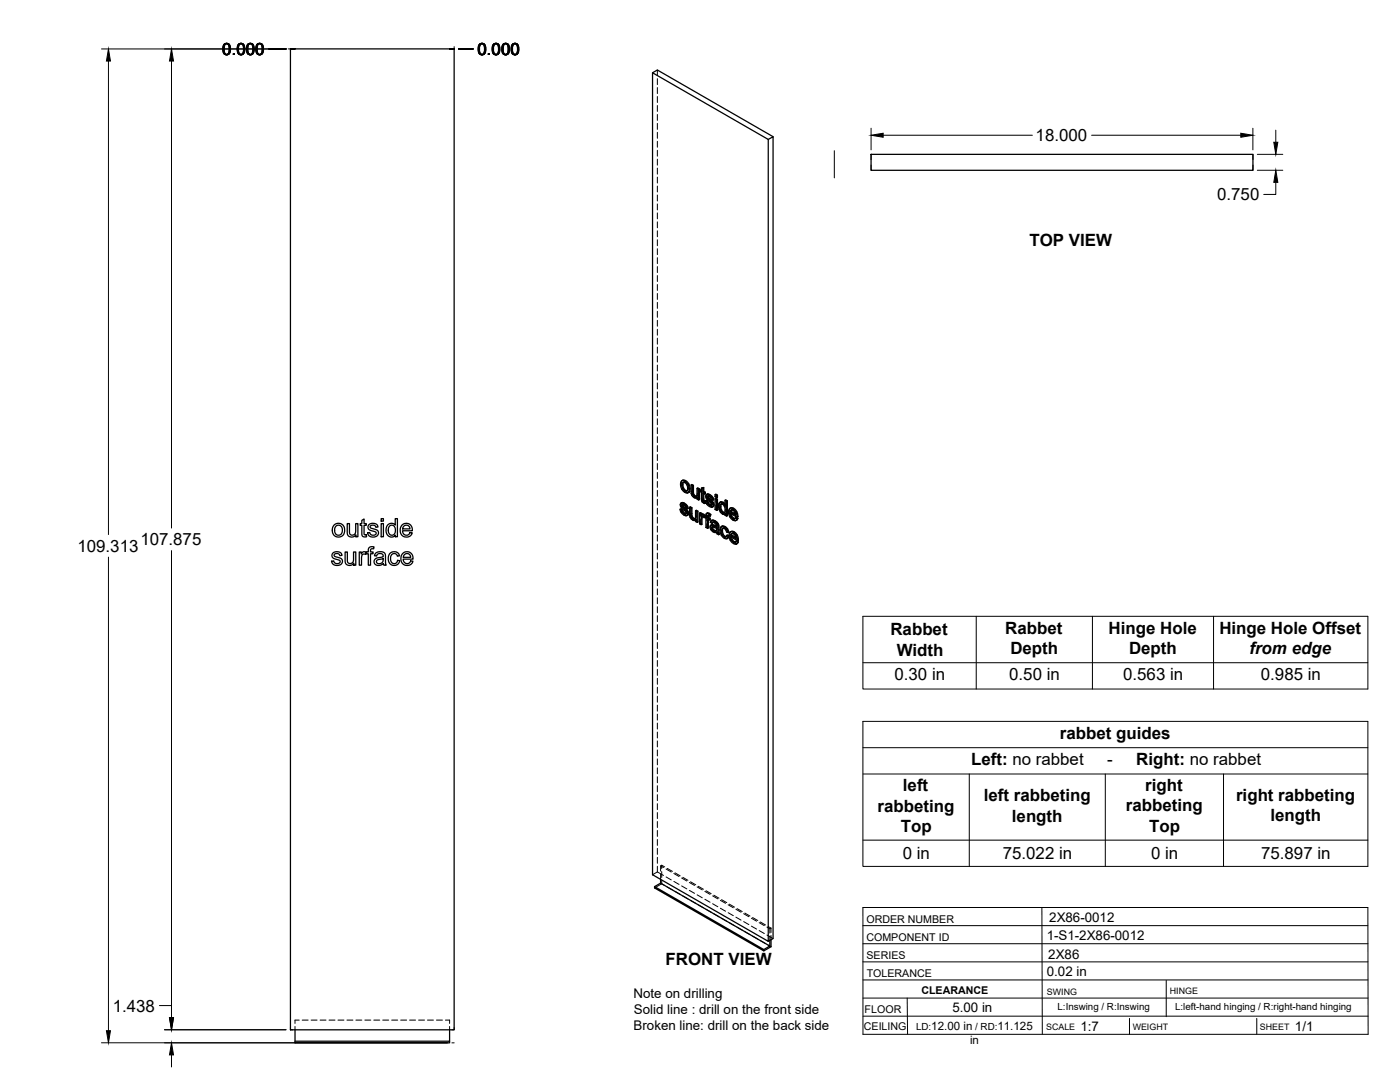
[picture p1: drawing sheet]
<svg xmlns="http://www.w3.org/2000/svg" width="559mm" height="432mm" viewBox="0 0 559 432" stroke-linecap="round" stroke-linejoin="round" font-family="sans-serif">
<!-- layer: Visible -->
<g fill="none" stroke="#000" stroke-width=".51">
<path d="M115.9 19.5h65.4v391.5h-65.4zM260.5 29l46.1 26.6v320.1l-46.1-26.6zM260.5 29l1.9-1.1 46.2 26.6M306.6 55.6l2-1.1v320.1l-2 1.1M347.7 61.6h152.4v6.4h-152.4zM272.2 191.8l.7-.2 .8 .2zM272.2 191.8l-.6 1.2 .5 2.2 1.5 1.4 .8 .1 .5-.3M272.3 193.6l.3 1.4M272.6 195l.3-.1 .8 .8-.3 .2zM272.8 192.5l-.2 .9M272.9 194.9l-.6-1.7 .3-.6 .4-.1 .9 .5 .5 1.4-.2 1.4-.8 .1M273.4 192l1 1a1.88 1.88 0 0 1 1 2"/>
<path d="M273.7 195.7l.5 .2M273.7 191.8l1.2 1.3M274.6 193.3l.5 1.9 .3-.2-.2 1.2M275.1 195.2l-.2 1.2 .3-.2-.6 .5M275.8 193.5l.7 .4 .3-.2v3.2M276.5 193.9v3.2l.3-.2 .3 .6M276.5 197.1l.3 .6 .3-.2 .5 .4M276.8 197.7l.4 .4h.9l-.3 .1M276.8 193.7l-.6-.4-.4 .2v3.2l.4 1 .7 .8a.97 .97 0 0 0 1.4 .1v.6l.5 .4M277.2 198.1l.6 .1M278.2 194.9l.6 .4 .4-.2v4.3l-.4 .2v-4.3M278.3 198.6l-.3 .2"/>
<path d="M279.2 195.1l-.7-.4-.3 .2v2.8l-.4 .5M280 195.5l-.5 .1v.6l.5 .3v3.3l.6 .8 .7 .4 .3-.2-.1-.7h-.6M280 194.8l.9-.2v1.5M280.6 194.8v1.5l.3-.2 .6 .3M280.6 196.3l.6 .3 .3-.2v.6l-.3 .2v-.6M280.6 199.7l.7 .2M280.7 200l.8 .1M280.9 194.6l-.9 .2v1.1l-.5-.3M280.9 197v2.6M281.2 197.2l-.6-.4v2.8l.4 .2M281.6 199.8l.6 .3M282.1 197.3l.7-.1 .6 .2"/>
<path d="M282.3 198.3l.6 .4M282.4 198.6l.2 .3 .3-.2 1.5 1.4M282.4 197.1l-.4 .3M282.5 197.4h.9l.7 .6M282.5 199.9l-.9-.1 .7 1.6 1.3 .9 .9-.1M282.6 198v.1M282.6 198.9l1.4 1.4 .4-.2 .4 .6M282.7 198.4l-.4-.3 1 .3 .6 1 .6 .2M282.8 197.2l-.9 .3-.2 .9 .5 .9 1.7 1.7-.1 .7M283 197.6l.8 .6 .3-.2 .5 .6M283.8 198.2l.5 .6 .3-.2 .2 .9-.3 .1-.2-.8M285.4 199l.3-.1 .7 .3-.4 .2z"/>
<path d="M285.4 197.4l.3-.2 .7 .4-.4 .2zM285.4 199v4.3l.6 .4M285.4 197.4v.8l.6 .4M286.4 199.2v4.3l-.4 .2v-4.3M286.4 197.6v.8l-.4 .2v-.8M289.4 199.7l.6 .3 .3-.1v5.9l-.3 .2v-6M290.3 199.9l-.6-.4-.3 .2v2.1l-.5-.7M133.5 209.4l1.6-.6 1 .2 .8 .6 .6 1-.1 2.1-1 1.3-1.8 .3-1.4-.8-.5-1.6a2.79 2.79 0 0 1 .8-2.5zM134 210.1l1.1-.5 .6 .1 .7 .6 .2 1.8-.8 1.3-1.1 .2-.8-.7-.3-1.5zM138.6 209h.9v3.7a1.31 1.31 0 0 0 1.7 .7 1.31 1.31 0 0 0 .8-1.6v-2.8h.9v5.2h-.9v-.8a1.86 1.86 0 0 1-2.2 .9 1.86 1.86 0 0 1-1.2-2.1zM144.4 207.7l.9-.6v1.9h.9v.7h-.9v3.3l.3 .4h.6l.1 .8h-1.2l-.6-.6-.1-3.9h-.6v-.7h.6zM147.2 209.5l1-.6h1.3a1.49 1.49 0 0 1 1.4 1.4l-.9 .1a1.17 1.17 0 0 0-1.1-.9 1.17 1.17 0 0 0-1.2 .9l.5 .4 2 .6a1.59 1.59 0 0 1 .7 2 1.59 1.59 0 0 1-1.9 .9l-1.5-.3-.8-1.4 .9-.1 .2 .6 .6 .5 1.5-.2a.82 .82 0 0 0 .1-1.1 .82 .82 0 0 0-1-.3l-1-.3a1.38 1.38 0 0 1-.8-2.2z"/>
<path d="M152.1 209h.9v5.2h-.9zM152.1 207h.9v1h-.9zM154.7 209.5l1.1-.6a1.86 1.86 0 0 1 2 .7v-2.6h.8v7.2h-.8v-.6a2.16 2.16 0 0 1-2.6 .4 2.16 2.16 0 0 1-1.1-2.4zM155.4 210.1l1.3-.5 1 1v2l-.7 .9h-1.1l-.8-1-.1-1.4zM160.4 209.6l1.1-.7h1.4l1 .7 .6 1 .1 1.2h-3.9l.2 1 .8 .7a1.43 1.43 0 0 0 1.9-1l.9 .1-.4 .9-1 .7h-1.6l-1.1-.6-.7-1.7 .2-1.4zM161.2 210l.6-.4 1 .1 .6 .5 .2 .9h-2.9zM271.4 203.2l.6 .3M271.9 200.7l.8-.1 .5 .2M272 203.5l.4-.2 .2 .9-.3 .1zM272.1 201.7l.7 .4M272.2 202l.2 .3a1.23 1.23 0 0 1 1.5 .9l.4 .3M272.3 200.6l-.5 .2"/>
<path d="M272.3 204.3l.6 .6h.9M272.4 200.8h.8l.8 .6M272.4 203.3l-1-.1 .7 1.6 1.3 .9 .9-.1M272.4 202.3l1.5 1.4 .4-.2 .4 .7M272.5 201.4v.1M272.5 201.8l-.3-.3 1 .3 .5 1 .7 .3M272.6 204.2l.7 .6M272.7 200.6l-1 .3-.2 .9 .6 .9 1.6 1.7-.1 .7M272.9 201l.8 .6 .3-.2 .5 .7M273 204.9l.6 .2M273.7 201.6l.5 .6 .3-.1 .2 .8-.3 .2-.2-.9M273.7 205.1h-.1"/>
<path d="M273.9 203.7l.4 .6 .4-.1 .1 .7M274.3 204.3l.2 .7 .3-.1-.2 .5M274.5 205l-.2 .6 .3-.2-.4 .4M275.2 202.4l.7 .4 .3-.2v3.2M275.9 202.8v3.1l.3-.1 .3 .6M275.9 206l.3 .6 .3-.2 .4 .4M276.2 206.6l.4 .4h.9l-.3 .2M276.2 202.6l-.7-.4-.3 .2v2.9l.3 1.2 .8 .9a.97 .97 0 0 0 1.4 .1M276.6 207l.6 .2M277.6 203.8l.7 .4 .3-.2v4.3l-.3 .2v-4.3M277.7 207.5v.7l.6 .3M277.7 207.5l-.2 .2"/>
<path d="M278.6 204l-.7-.4-.3 .2v2.7l-.4 .7M279.2 204.7l.6 .4 .3-.2v.5l.4-.2M279.8 205.1v.6l.7-.5 .4 .1M280 206.4l.2 2.8-.3 .2v-2.2M280.1 204.9l-.6-.3-.3 .1v4.3l.7 .4M280.2 205.3h.7l.6 .4M280.3 206.1v.1M280.6 205.4l.6 .5M281 206.6l-.8-.5-.2 .3 .3-.2-.1 .8M281.2 206.4l.6 .4v3.7l.6 .4M281.2 206.4v-.3l-.2 .5M281.2 200.3l.1 .7"/>
<path d="M281.2 206.5l-.2 .1M282.2 204.9h.9l.6 .4M282.2 200.1l.3-.2 .3 .8-.3 .2zM282.4 206.6l.7 .4 .3-.2v.6l-.3 .1v-.5M282.5 204.7l-.5 .2M282.5 200.9l.6 .6h.9M282.7 207.3v3.4l-.3 .2v-3.8l.7 .4M282.7 205.7v.7M282.8 205.1l.6 .4 .3-.2-.4 .8 .1-.6M282.8 200.7l.7 .7M283.1 204.9l-.6-.2-.5 .2-.2 1.3-.6-.3 .6-.1M283.2 201.5l.6 .2"/>
<path d="M283.3 206.1a.45 .45 0 0 0-.5-.5 .45 .45 0 0 0-.4 .6v.4l.3-.2 .7 .4M283.8 209.6l.8-.2 1.4 .5M283.9 201.7h-.1M284.1 210.7l.2 .6 .3-.2 .5 .5M284.1 200.3l.4 .6 .3-.2 .2 .8M284.2 210.4l-.1 .3 .3-.2 .2 .6M284.2 209.4l-.5 .2M284.3 211.3l.5 .5h1h-1M284.3 210.3l-.1 .1M284.4 207.7l.8 .4 .3-.2 .8 .6M284.4 210.3l.6 .2a.79 .79 0 0 1 .9 .2 .79 .79 0 0 1 0 1l-.4 .3M284.4 210.3l-.2 .1"/>
<path d="M284.4 210.3v.2M284.5 200.9l.2 .7 .3-.1-.2 .5M284.5 208.4l-.4 .5 .2-.4 .5-.1 1.1 1a.48 .48 0 0 1 0 .8 .48 .48 0 0 1-.7-.3l-.9-.3M284.6 209.4l-1 .3-.2 1 .6 1 1.2 .8a.64 .64 0 0 1 1 .5l.6 .4M284.7 201.6l-.2 .6 .3-.2-.5 .4M284.7 207.6l-.8 .2M285.2 208.1l.8 .5 .3-.1 .4 .5M285.5 207.9l-.8-.3-.9 .3-.3 .5 .6 .5M286 208.6l.4 .6 .3-.2 .2 .7M286.4 209.2l.2 .6 .3-.1 .1 2.9M286.6 209.8l.1 3 .3-.2 .1 .6-.3 .2-.1-.6M287.4 202.4l.3 1.4"/>
<path d="M287.5 200.4h1.2l.6 .6M287.7 201.3h.7l.7 .8 .3 1.3-.3 1.2M287.7 201.3l-.3 1.1 .3-.2 .3 1.4M287.7 203.8l.3-.2 .8 .8-.4 .2zM287.8 201.2l-.1 .1M287.8 200.3l-.5 .2M288 201.1l-.3 1.1M288.1 212l.3 1.4 .3-.2 .7 .8M288.2 210.1l.9 .2 .3-.2 1 1M288.4 213.4l.7 .8h.8M288.4 200.6l.5 .5h.5M288.4 204.6h.7"/>
<path d="M288.5 209.9l-.6 .3M288.6 210.8l-.2 1M288.7 200.4l-.8-.2-.8 .4-.3 2.1 .9 1.9 1 .7 .7-.2v.5l.6 .4M288.8 204.4l.4 .1M289.1 210.3l.8 .6a1.42 1.42 0 0 1 1 1.5l-.3 .1-.5-1.3M289.4 205.1l-.2 .2M289.4 210.1l-.9-.2-.8 .4-.3 1.9 .5 1.3 .6 .9 .9 .5 .7 .1M290 213.7l.6 .4M290.6 212.5l-.6-.2-.7-1.3-.9-.2-.3 1.2 .3-.2 .3 1.4M290.6 214.1l.4-.1-.3 .6-.6 .4zM291 214l-.7-.5-.6 .8-.6-.1M291.3 202.9h.9a1.84 1.84 0 0 1 1.8 1.2"/>
<path d="M291.5 204.3l2 1.2-.3-1.1-.9-.9-.6 .1-.2 .7 .3-.2 1.7 1M291.5 212.3l.8-.1a2.05 2.05 0 0 1 2 1.3M291.7 213.6l2 1.2-.4-1.3-.9-.6-.5 .1-.2 .6 .3-.2 1.7 1M291.8 206.1l.8 .8h.8M291.8 205l.3 .9M292 203.5l-.2 .6M292 215.5l.8 .8h.8M292 214.4l.3 .9M292.2 212.9l-.2 .5M292.5 203l1 1a1.97 1.97 0 0 1 1 2.1M292.6 206.9l.5 .2M292.7 212.4l1 1a1.83 1.83 0 0 1 1 1.8v.2"/>
<path d="M292.8 216.3l.5 .2M292.8 202.8l-.8-.2-1 .7-.2 1.4 .3 1.1 .7 1.1 1.2 .9h.7l.8-.9M293 212.2l-.8-.2-1 .5-.2 1.4 .3 1.3 .7 1.2 1.3 .8 .7-.1 .7-.8M293.3 207l-.2 .1M293.5 216.4l-.2 .1M293.5 206.6l.7 .5M293.7 204.3l.5 1.9 .3-.1-.3 .1M293.7 216l.7 .5M293.9 213.7l.5 1.9 .3-.2-.3 .2M294.2 206.4l-2.8-1.6 .4 1.3 .3-.2 .8 .9M294.4 215.8l-2.8-1.6 .4 1.3 .3-.2 .8 .8M294.5 206.9l-.7 .8"/>
<path d="M294.5 206.9l-.6-.5-.8 .7M294.7 216.3l-.7 .8M294.7 216.3l-.7-.5-.7 .7M132.9 220.6l1.3-.4a1.81 1.81 0 0 1 2.3 1.4l-.9 .2a1.21 1.21 0 0 0-1.1-.9 1.21 1.21 0 0 0-1.2 .8l.3 .4 2.3 .7a1.6 1.6 0 0 1 .6 2 1.6 1.6 0 0 1-1.9 .9l-1.7-.5-.6-1.2 .9-.2 .3 .8 .6 .3 1.3-.2a.81 .81 0 0 0 .3-1.1 .81 .81 0 0 0-1.1-.3l-1-.3a1.36 1.36 0 0 1-1.1-1 1.36 1.36 0 0 1 .4-1.4zM137.8 220.3h.8l.1 3.8a1.32 1.32 0 0 0 1.7 .7 1.32 1.32 0 0 0 .7-1.7v-2.8h.9v5.3h-.8v-.8a1.86 1.86 0 0 1-2.2 .8 1.86 1.86 0 0 1-1.2-2.1zM143.4 220.3h.8v.8a1.27 1.27 0 0 1 2-.7l.8-.1v-1.1a1.55 1.55 0 0 1 2.3-1l-.2 .8a.81 .81 0 0 0-.8 0 .81 .81 0 0 0-.4 .8v.5h1v.7h-1v4.6h-.9v-4.6h-.8v-.4l-.3 .7-.8-.2-.6 .5-.2 4h-.9zM149.8 220.9l1.7-.7 1.3 .1 .7 .4 .6 4.9h-.9l-.2-.7-1.2 .7h-1.2l-.8-.4-.4-.7a1.74 1.74 0 0 1 2-2l.6-.1a.8 .8 0 0 0 .9-.8 .8 .8 0 0 0-1.1-.7l-1 .2-.5 .8-.8-.1zM150.5 223.6l2.5-.7a1.59 1.59 0 0 1-.7 1.8 1.59 1.59 0 0 1-1.9-.1zM155.7 220.8l1.1-.6 1.5 .1 .8 .6 .4 .9-.9 .2a1.47 1.47 0 0 0-2-.9 1.47 1.47 0 0 0-.7 2l.4 1.4 .8 .4 1-.2 .6-1.1 .9 .1-.4 1-1 .8-1.2 .1-1.1-.4a3.3 3.3 0 0 1-.2-4.4zM160.7 220.9l1-.6h1.5l1 .6 .6 1.1 .1 1.1h-4l.3 1 .8 .8a1.46 1.46 0 0 0 1.9-1l.9 .1-.5 1-1 .6h-1.5l-1.1-.6-.7-1.8 .1-1.1zM161.4 221.3l.7-.3h1l.6 .5 .2 .9h-2.9zM263.7 350.9v1.5l-2.4 1.4v.6l43.6 25.1v-.6l-43.6-25.1"/>
<path d="M263.7 352.4l43.6 25.1-2.4 1.4M307.3 375.3v2.2M307.7 375v2.8l-2.8 1.7M117.8 411v5.2h61.7v-.7h-61.7M179.5 411v4.5"/>
</g>
<!-- layer: Hidden -->
<g fill="none" stroke="#000" stroke-width=".4">
<path d="M262.4 27.9v2.3M262.4 31.4v2.4M262.4 34.9v2.4M262.4 38.5v2.4M262.4 42.1v2.4M262.4 45.7v2.3M262.4 49.2v2.4M262.4 52.8v2.4M262.4 56.4v2.4M262.4 60v2.3M262.4 63.5v2.4M262.4 67.1v2.4"/>
<path d="M262.4 70.7v2.3M262.4 74.3v2.3M262.4 77.8v2.4M262.4 81.4v2.4M262.4 85v2.3M262.4 88.5v2.4M262.4 92.1v2.4M262.4 95.7v2.4M262.4 99.3v2.3M262.4 102.8v2.4M262.4 106.4v2.4M262.4 110v2.4"/>
<path d="M262.4 113.5v2.4M262.4 117.1v2.4M262.4 120.7v2.4M262.4 124.2v2.4M262.4 127.8v2.4M262.4 131.4v2.4M262.4 135v2.4M262.4 138.5v2.4M262.4 142.1v2.4M262.4 145.7v2.4M262.4 149.2v2.4M262.4 152.8v2.4"/>
<path d="M262.4 156.4v2.4M262.4 160v2.3M262.4 163.5v2.4M262.4 167.1v2.4M262.4 170.7v2.4M262.4 174.3v2.3M262.4 177.8v2.4M262.4 181.4v2.4M262.4 185v2.4M262.4 188.6v2.3M262.4 192.1v2.4M262.4 195.7v2.4"/>
<path d="M262.4 199.3v2.4M271.9 193.1l.5 1.9-.3 .2M272.4 195l1.3 1.3-.3 .2M272.5 191.6l-.9 1.7M272.8 192.5l-.2 .1M272.9 192.4h.8l-.3 .2M273.7 192.4l.8 .9-.3 .2M273.7 196.3l.9 .3-.3 .1M274.5 195.7l-.3 .2M274.5 193.3l.3 1.2-.3 .4M274.8 194.7l-.1 .8-.5 .4M274.9 196.5l-.3 .1"/>
<path d="M276.2 193.3v3.4l-.3 .2M276.2 196.7l.2 .7-.3 .1M276.4 197.4l.4 .6-.3 .1M276.8 198l.6 .5-.3 .1M277.4 198.5l.7 .2 .5-.3-.3 .2M278.1 198.1h.1M278.3 198l-.4 .2M278.4 198.6h-.1M278.4 197.8l-.3 .3M278.5 194.7v2.8l-.4 .5M278.6 198.4v.7l-.3 .1M278.6 199.1l.6 .3"/>
<path d="M279.8 196l.5 .3-.3 .2M279.8 195.4v.6l-.3 .2M280 195.5l.3 .2M280.3 196.3l.1 3.3-.4 .2M280.3 194.6v1.1l-.3 .2M280.4 199.6l.2 .5-.3 .2M280.6 196.8l.3-.2v.4M280.9 196.6l.6 .4M281.9 199.7l.5 1.3-.3 .1M282 197.8l.1 .7-.3 .2M282.1 197.4l-.4 .6M282.1 198.5l.5 .6-.4 .2"/>
<path d="M282.3 197.2l-.5 .4M282.5 198l.3-.2-.2 .2M282.6 199.1l1.5 1.6-.3 .2M282.7 197.9l-.3 .1M282.8 197.8l.6 .2-.3 .2M283.4 198l.6 .5-.3 .2M284 198.5l.2 .7-.3 .2M284.2 199.2l.6 .3M285.7 197.2v.9l-.3 .1M285.7 198.9v1.5M285.7 198.1l.7 .3M289.7 199.5v2.1l-.3 .2"/>
<path d="M262.4 202.8v2.4M262.4 206.4v2.4M262.4 210v2.4M262.4 213.6v2.3M262.4 217.1v2.4M271.7 203.1l.5 1.3-.3 .2M271.8 201.3l.2 .6-.3 .2M271.9 200.8l-.4 .6M272 201.9l.4 .6-.3 .2M272.1 200.6l-.5 .4M272.2 204.4l1.1 1-.3 .1M272.3 201.4l.3-.2-.1 .2"/>
<path d="M272.4 202.5l1.6 1.6-.3 .2M272.6 201.3l-.4 .1M272.6 201.2l.7 .2-.4 .2M273.3 201.4l.5 .6-.3 .1M273.3 205.4l.8 .2-.3 .2M273.8 204.9h.2M273.8 202l.3 .6-.4 .2M274 204.1l.2 .5-.3 .1M274 204.9l-.3 .2 .3-.2M274.1 202.6l.6 .3M274.2 204.6l-.2 .3M274.5 205.6h-.4"/>
<path d="M275.5 202.2l.1 3.4-.3 .2M275.6 205.6l.2 .7-.3 .2M275.8 206.3l.4 .6-.3 .2M276.2 206.9l.6 .5-.3 .2M276.8 207.4l.7 .2 .5-.3-.2 .2M277.5 207h.1M277.7 206.9l-.4 .2M277.8 206.7l-.3 .3M277.9 203.6v2.6l-.4 .7M278 207.3v.7l-.3 .2M278 208l.6 .3M279.5 207.3v1.6l-.3 .1"/>
<path d="M279.5 208.9l.7 .3M279.5 204.6v1.5M280.1 206.1l.8-.1-.3 .2M280.1 205.4v.1M280.3 206.1l.2-.2-.3 .2M280.4 205.2l-.6 .5M280.6 200.1l.5 .5-.3 .1M280.9 206l.4 .4M281.1 200.6l.5 .2M281.2 206.1l.3-.2-.2 .5M281.5 205.7v.1M281.5 206.3l.6 .3-.3 .2"/>
<path d="M281.5 205.9l-.2 .5M281.5 205.7l-.3 .3M281.8 205.8l.3 .2M282.1 209v1.3l-.3 .2M282.1 210.3l.6 .4M282.1 206.6v1.3M282.2 205l-.1 1-.3 .2M282.3 204.7l-.5 .4M282.4 201l1.1 1-.3 .1M282.4 207.1l.3-.2v.4M282.5 205.7l.4-.2-.2 .2M282.7 206.9l.7 .5"/>
<path d="M282.9 205.5l.4 .1-.4 .2M283.3 205.6l.3 .3M283.5 202l.8 .2-.3 .2M283.7 210.1l.4 1.1-.4 .2M283.8 208.2l.6 .5M283.8 209.6l-.4 .7M284 201.5h.1M284 209.4l-.5 .4M284.1 211.2l.9 .9-.3 .2M284.1 207.7l-.6 .7M284.1 200.7l.2 .5-.3 .1M284.2 201.5l-.3 .2 .2-.2"/>
<path d="M284.2 207.6l-.4 .3M284.3 201.2l-.2 .3M284.4 208.4l.4-.2-.3 .2M284.5 210.2l.2-.1zM284.5 210.2l-.2 .1M284.6 210.1l-.4 .2M284.6 202.2h-.3M284.7 210.1l1.6 .5-.3 .2M284.8 208.2l.6 .2-.3 .2M285 212.1l.7 .2-.3 .2M285.4 208.4l.7 .7-.3 .2M285.7 212.3l.7-.1-.4 .2"/>
<path d="M285.7 201.6v1.6l-.3 .1M285.7 203.2l.7 .3M286 209.9l.3 .1M286 211.7l-.3 .2M286.1 209.1l.2 .7-.3 .2M286.2 211.5l-.4 .3M286.3 210.6l-.1 .9-.3 .2M286.3 209.8l-.3 .4M286.4 212.2l.1 .7-.3 .1M286.5 212.9l.6 .3M287.1 201.8l.2 1.3-.3 .2M287.3 200.7l-.2 1.1-.3 .2"/>
<path d="M287.3 203.1l.6 1.1-.4 .2M287.6 200.3l-.6 .6M287.7 211.4l.5 1.9-.3 .2M287.9 204.2l.8 .8-.3 .1M287.9 210.3l-.2 1.1-.3 .2M288 201.1h.7l-.3 .2M288 201.1l-.2 .1M288 201.1h.1M288.1 201l-.3 .2M288.2 213.3l1.2 1.3-.3 .2M288.2 210l-.6 .5M288.6 210.8l-.2 .1"/>
<path d="M288.7 210.7l.8 .1-.4 .1M288.7 205l.6 .1 .4-.2-.3 .2M288.7 201.1l.8 .8-.4 .2M289.4 201.1l.3 .5M289.4 214.6l1 .2M289.5 210.8l.5 .5-.3 .2M289.5 201.9l.3 1.5-.4 .2M289.5 205.1h-.1M289.7 204.9v.6l-.3 .1M289.7 205.5l.6 .3M289.8 203.4l-.2 .7-.4 .4 .3-.1M290 211.3l.3 .8-.3 .2"/>
<path d="M290 214.1l-.1 .1M290.3 212.1l.6 .3M290.3 213.5l-.6 .8M291.1 204.1l.5 1.9-.3 .2M291.3 213.5l.5 1.9-.3 .2M291.4 204.8l.4-.1v.3M291.6 206l1.3 1.4-.4 .1M291.6 202.7l-.8 1.6M291.6 214.2l.4-.2v.4M291.8 204.7l2.7 1.5M291.8 215.4l1.3 1.3-.3 .2M291.8 212.1l-.5 1.4-.3 .2"/>
<path d="M292 214l2.7 1.6M292 203.5l-.2 .1M292.1 203.4l.7 .1-.3 .1M292.2 212.9h-.2M292.3 212.7l.7 .1-.3 .2M292.8 203.5l.8 .8-.3 .2M292.9 207.4l1 .2-.3 .2M293 212.8l.8 .9-.3 .2M293.1 216.7l1 .3-.3 .2M293.5 206.9h-.1M293.5 206.9l-.2 .1M293.5 205.1l.4 .2"/>
<path d="M293.6 206.8l-.4 .2M293.6 204.3l.3 1-.4 .2M293.7 216.3h-.1M293.7 216.3l-.2 .1M293.7 214.4l.4 .3M293.8 216.2l-.4 .2M293.8 213.7l.3 1-.4 .1M293.9 206.4l-.4 .5M294 215.8l-.3 .5M294.1 207.5l-.2 .1M294.3 216.9l-.2 .1M262.4 220.7v2.4"/>
<path d="M262.4 224.3v2.4M262.4 227.8v2.4M262.4 231.4v2.4M262.4 235v2.4M262.4 238.5v2.4M262.4 242.1v2.4M262.4 245.7v2.4M262.4 249.3v2.4M262.4 252.8v2.4M262.4 256.4v2.4M262.4 260v2.4M262.4 263.6v2.3"/>
<path d="M262.4 267.1v2.4M262.4 270.7v2.4M262.4 274.3v2.3M262.4 277.9v2.3M262.4 281.4v2.4M262.4 285v2.4M262.4 288.6v2.3M262.4 292.1v2.4M262.4 295.7v2.4M262.4 299.3v2.4M262.4 302.9v2.3M262.4 306.4v2.4"/>
<path d="M262.4 310v2.4M262.4 313.6v2.4M262.4 317.1v2.4M262.4 320.7v2.4M262.4 324.3v2.4M262.4 327.9v2.3M262.4 331.4v2.4M262.4 335v2.4M262.4 338.6v2.4M262.4 342.1v2.4M262.4 345.7v2.3M262.4 348l-1.9 1.1"/>
<path d="M262.4 348l2.4 1.4M263.7 348.8v2.1M263.7 345.5l1.1 .7M264.1 346.6v-1.3l-.4 .2v2.1M264.1 352.7l-2.8 1.7M264.1 347.8v2.4M264.1 351.4v1.3M264.1 345.3l1.2 .7M264.1 352.7l1.2 .7M265.9 346.8l2 1.2M265.9 350l2 1.2M266.3 346.6l2.1 1.1"/>
<path d="M266.3 354l2.1 1.2M269 348.6l2 1.2M269 351.7l2 1.3M269.4 348.3l2.1 1.2M269.4 355.7l2.1 1.2M272.1 350.4l2 1.2M272.1 353.5l2 1.2M272.5 350.1l2.1 1.2M272.5 357.5l2.1 1.2M275.1 352.2l2.1 1.2M275.1 355.3l2.1 1.2M275.6 351.9l2.1 1.2"/>
<path d="M275.6 359.3l2.1 1.2M278.3 353.9l2 1.2M278.3 357.1l2 1.2M278.7 353.7l2.1 1.2M281.3 355.7l2.1 1.2M281.3 358.9l2.1 1.2M281.8 355.5l2.1 1.2M284.4 357.5l2.1 1.2M284.9 357.3l2.1 1.1M287.5 359.3l2.1 1.2M288 359l2.1 1.2M278.7 361.1l2.1 1.2"/>
<path d="M281.8 362.9l2.1 1.2M284.4 360.7l2.1 1.2M284.9 364.7l2.1 1.2M287.5 362.5l2.1 1.1M288 366.5l2.1 1.1M290.6 361.1l2.1 1.2M290.6 364.2l2.1 1.2M291.1 360.8l2.1 1.2M291.1 368.2l2.1 1.2M293.7 362.9l2.1 1.1M293.7 366l2.1 1.2M294.2 362.6l2 1.2"/>
<path d="M294.2 370l2 1.2M296.8 364.6l2.1 1.2M296.8 367.8l2.1 1.2M297.3 364.4l2 1.2M297.3 371.8l2 1.2M299.9 366.4l2.1 1.2M299.9 369.6l2.1 1.2M300.4 366.2l2.1 1.1M300.4 373.6l2.1 1.2M303 368.2l2.1 1.2M303 371.4l2.1 1.2M303.5 367.9l2 1.2"/>
<path d="M303.5 375.4l2 1.2M306.1 370l1.2 .7 .4-.3M306.1 373.1l2.5 1.5M306.6 369.7l1.1 .7M306.6 377.1l1.1 .7M307.3 370.7v1.7M307.3 373.6v1.7M307.7 370.4v1.7M307.7 373.3v1.7M117.8 409.6v1.4M119.4 407.1h-1.6v1.3M120.6 407.1h2.4"/>
<path d="M124.2 407.1h2.4M127.8 407.1h2.3M131.3 407.1h2.4M134.9 407.1h2.4M138.5 407.1h2.4M142 407.1h2.4M145.6 407.1h2.4M149.2 407.1h2.4M152.8 407.1h2.4M156.3 407.1h2.4M159.9 407.1h2.4M163.5 407.1h2.4"/>
<path d="M167.1 407.1h2.3M170.6 407.1h2.4M174.2 407.1h2.4M177.8 407.1h1.7v1.3M179.5 409.6v1.4"/>
</g>
<!-- layer: Reference -->
<path d="M115 19.5h2.8h-1.9v.9M115.9 19.5h1.9M179.5 19.5h1.8M181.3 18.6v.9h-.9M347.7 61.6v2.1M347.7 65.8v2.2M500.1 61.6v2.1M500.1 65.8v2.2M115.9 410.1v.9h.9M180.4 416.2h.9M181.3 410.1v.9h-.9" fill="none" stroke="#000" stroke-width=".4"/>
<!-- layer: Hidden Narrow -->
<path d="M276.2 196l-.4 .2M278.5 197l-.3 .2M280.3 198.8l-.3 .1M273.3 203.5l-.3 .1M275.5 204.9l-.3 .2M277.9 205.9l-.3 .2M282.1 205.6l-.3 .1M283.5 200l-.3 .2M285.3 210.3l-.3 .2M286.3 210.9l-.3 .1" fill="none" stroke="#000" stroke-width=".4"/>
<!-- layer: Visible Narrow -->
<path d="M276.8 196.1l-.3 .2M280.9 199.2l-.3 .1M283.5 199.2l-.3 .2M273.3 202.6l-.3 .2M276.2 205l-.3 .2M282.7 206l-.3 .2M285.2 209.6l-.3 .2M287 210.3l-.4 .2M287 211.3l-.4 .2" fill="none" stroke="#000" stroke-width=".4"/>
<!-- layer: Titleblock -->
<path d="M344.4 362.2h201.6l.1 50.6h-201.7zM344.4 376.6h201.6M344.4 369.4h201.6M415.9 362.2l.1 50.6M344.4 383.9h201.6M344.4 398.3h201.6M344.4 391.1h201.6M362.1 398.3l.1 14.4M465.5 391.3v14.4M344.4 405.5h201.7M450.8 406.4v6.4M501.6 406.4v6.4" fill="none" stroke="#000" stroke-width=".4"/>
<!-- layer: Custom Tables -->
<path d="M344.4 246h201.6v29h-201.6zM389.7 246v29M436 246v29M484.4 246v29M344.4 264.5h201.6M344.4 287.9h201.6v57.9h-201.6zM344.4 298.4h201.6M344.4 308.9h201.6M386.9 308.9v36.9M441.2 308.9v36.9M488.4 308.9v36.9M344.4 335.3h201.6" fill="none" stroke="#000" stroke-width=".4"/>
<!-- layer: FD_Dimensions -->
<g fill="none" stroke="#000" stroke-width=".4">
<path d="M40.5 19.5h73.7M183 19.5h5.8M43.3 24.4v188.9M68.5 24.4v186.3M347.7 51.2v8.6M352.5 54h59.6M435.7 54h59.6M500.1 51.2v8.6M509.2 51.9v4.9M501.9 61.6h10.1M501.9 67.9h10.1M509.2 72.8v4.8h-4.8"/>
<path d="M68.5 219.7v186.4M43.3 222.3v189M40.5 416.2h138.1M63.6 401.3h4.9M65.7 411h48.5M68.5 421v4.8"/>
</g>
<path d="M43.3 19.5l.8 4.9h-1.6zM68.5 19.5l.8 4.9h-1.7zM347.7 54l4.8-.8v1.6zM495.3 53.2l4.8 .8-4.8 .8zM508.4 56.8h1.6l-.8 4.8zM509.2 67.9l.8 4.9h-1.6zM42.5 411.3h1.6l-.8 4.9zM67.6 406.1h1.7l-.8 4.9zM68.5 416.2l.8 4.8h-1.7z" fill="#000" stroke="#000" stroke-width=".4"/>
<!-- layer: Smart Centers -->
<path d="M333 60.1v10.9" fill="none" stroke="#000" stroke-width=".4"/>
<g font-size="6.7">
<text x="88.7" y="21.9">0.000</text>
<text x="190.6" y="21.9">0.000</text>
<text x="413.4" y="56.3">18.000</text>
<text x="485.8" y="80">0.750</text>
<text x="410.9" y="98.2">TOP VIEW</text>
<text x="30.9" y="220.2">109.313</text>
<text x="56" y="217.6">107.875</text>
<text x="355.4" y="253.6">Rabbet</text>
<text x="401.2" y="252.9">Rabbet</text>
<text x="442.5" y="252.9">Hinge Hole</text>
<text x="486.7" y="252.9">Hinge Hole Offset</text>
<text x="357.9" y="261.6">Width</text>
<text x="403.3" y="261">Depth</text>
<text x="450.6" y="261">Depth</text>
<text x="498.7" y="261">from edge</text>
<text x="357" y="271.4">0.30 in</text>
<text x="402.8" y="271.4">0.50 in</text>
<text x="448.3" y="271.4">0.563 in</text>
<text x="503.3" y="271.4">0.985 in</text>
<text x="423" y="294.8">rabbet guides</text>
<text x="387.6" y="305.4">Left: no rabbet</text>
<text x="441.9" y="305.4">-</text>
<text x="453.5" y="305.4">Right: no rabbet</text>
<text x="360.4" y="315.8">left</text>
<text x="457.1" y="315.8">right</text>
<text x="350.3" y="323.9">rabbeting</text>
<text x="392.7" y="319.8">left rabbeting</text>
<text x="449.4" y="323.8">rabbeting</text>
<text x="493.4" y="319.8">right rabbeting</text>
<text x="403.9" y="327.9">length</text>
<text x="507" y="327.8">length</text>
<text x="359.5" y="331.9">Top</text>
<text x="458.6" y="331.9">Top</text>
<text x="360.3" y="342.9">0 in</text>
<text x="400.2" y="342.9">75.022 in</text>
<text x="459.4" y="342.9">0 in</text>
<text x="503.4" y="342.9">75.897 in</text>
<text x="265.7" y="385.2">FRONT VIEW</text>
<text x="45" y="403.7">1.438</text>
</g>
<g font-size="5.3">
<text x="418.8" y="368">2X86-0012</text>
<text x="417.8" y="375.1">1-S1-2X86-0012</text>
<text x="418.4" y="382.5">2X86</text>
<text x="417.8" y="389.5">0.02 in</text>
<text x="252.9" y="398.4">Note on drilling</text>
<text x="253" y="404.9">Solid line : drill on the front side</text>
<text x="380.1" y="404">5.00 in</text>
<text x="252.9" y="411.2">Broken line: drill on the back side</text>
<text x="431.3" y="411.5">1:7</text>
<text x="516.9" y="411.5">1/1</text>
</g>
<g font-size="4.6">
<text x="371.7" y="411.2">12.00 in</text>
<text x="398.1" y="411.2">11.125</text>
<text x="387.2" y="416.5">in</text>
</g>
<g font-size="4.3">
<text x="345.8" y="368.4">ORDER NUMBER</text>
<text x="345.8" y="375.5">COMPONENT ID</text>
<text x="345.8" y="382.7">SERIES</text>
<text x="345.9" y="389.9">TOLERANCE</text>
<text x="367.7" y="396.7">CLEARANCE</text>
<text x="345.1" y="404.3">FLOOR</text>
<text x="344.8" y="411.1">CEILING</text>
</g>
<g font-size="3.9">
<text x="422.1" y="403.1">L:Inswing / R:Inswing</text>
<text x="469" y="403.1">L:left-hand hinging / R:right-hand hinging</text>
<text x="365.7" y="411.2">LD:</text>
<text x="389.2" y="411.2">/ RD:</text>
</g>
<g font-size="3.5">
<text x="417.9" y="397">SWING</text>
<text x="466.9" y="396.9">HINGE</text>
<text x="417.5" y="410.9">SCALE</text>
<text x="452.1" y="410.9">WEIGHT</text>
<text x="502.9" y="410.9">SHEET</text>
</g>
</svg>
